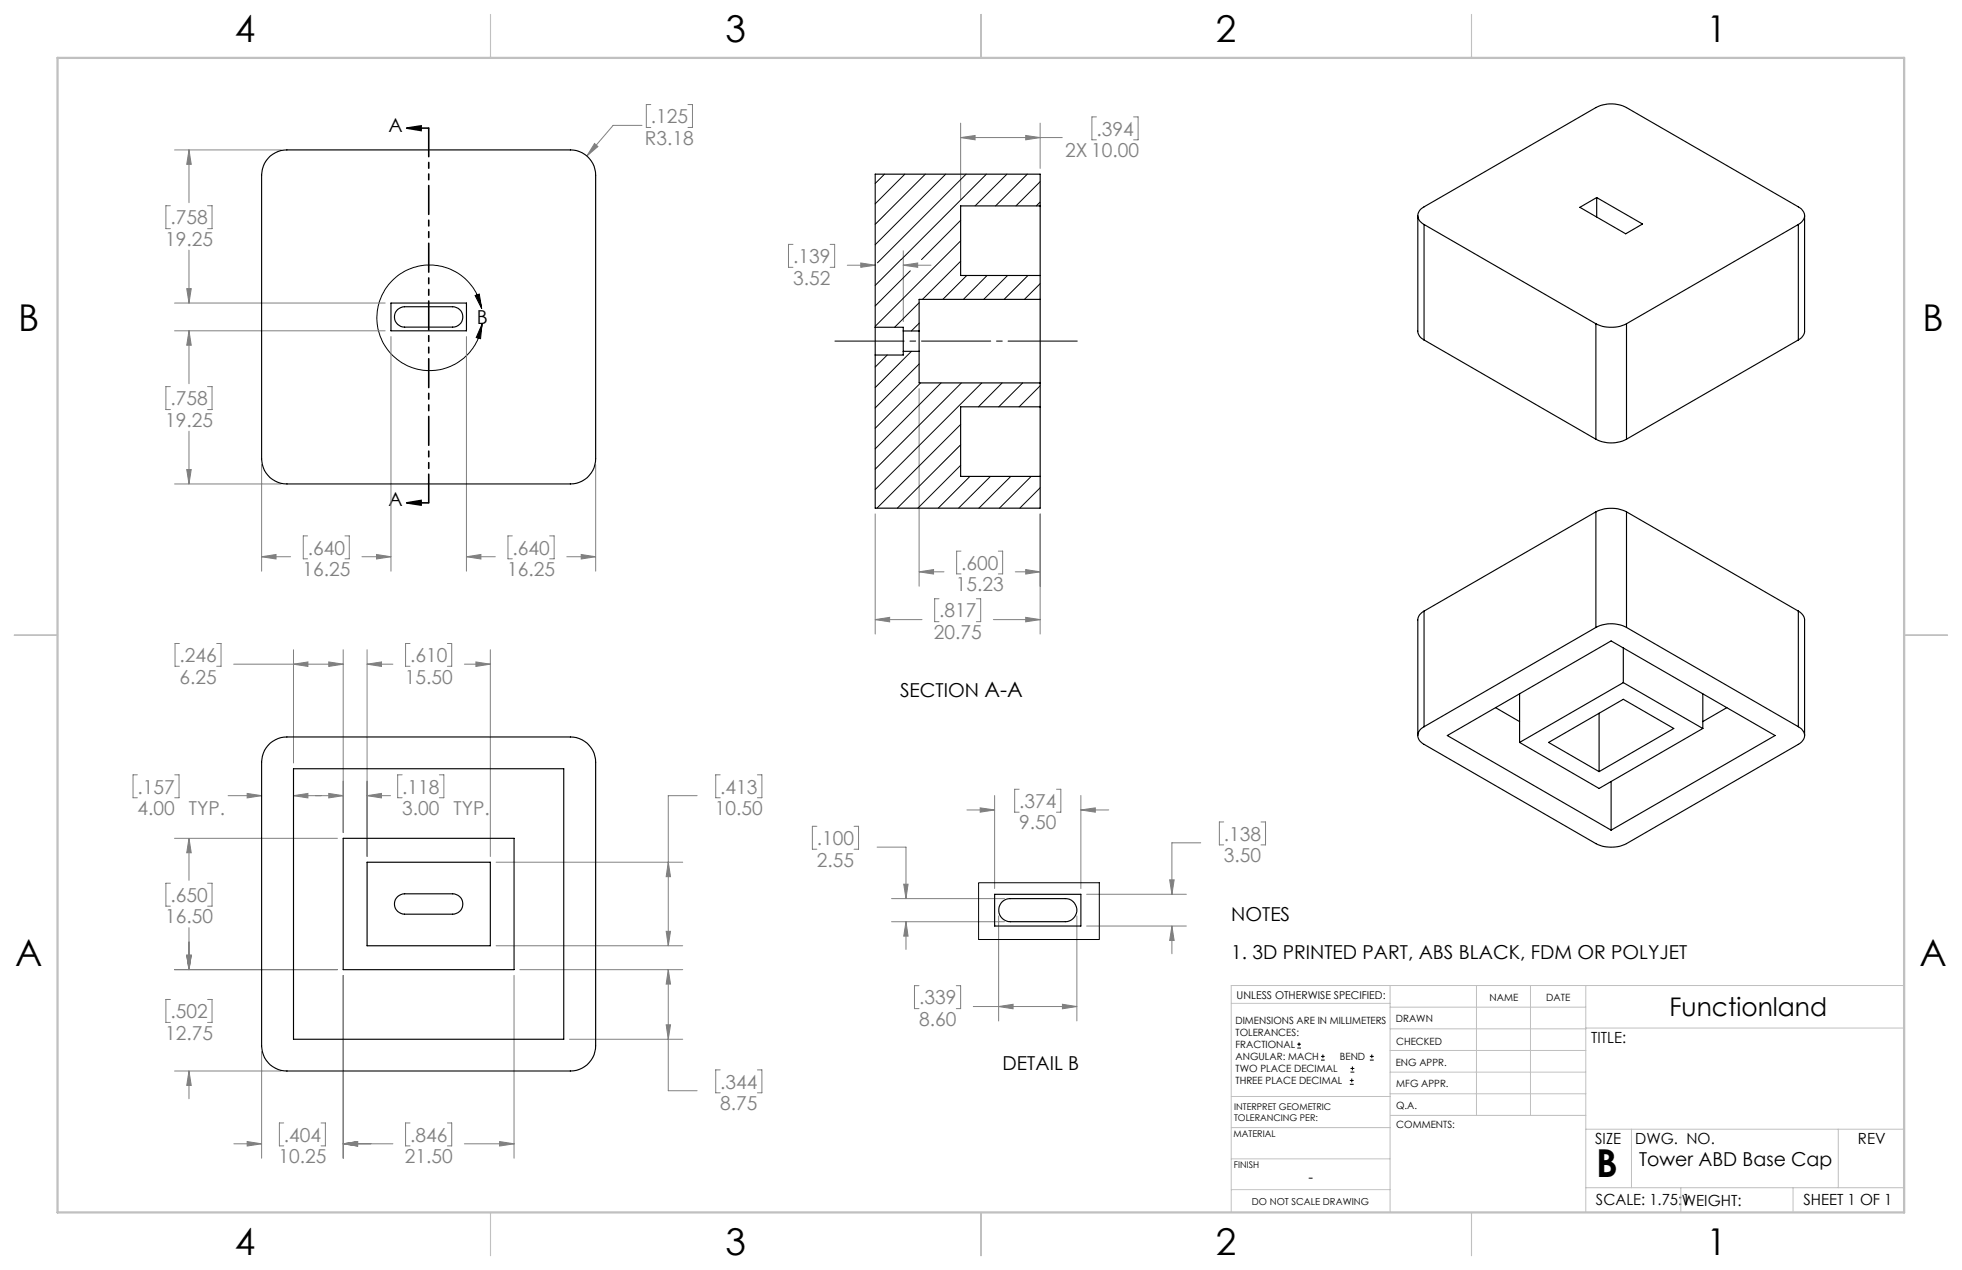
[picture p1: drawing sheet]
<svg xmlns="http://www.w3.org/2000/svg" width="432mm" height="279mm" viewBox="0 0 432 279" stroke-linecap="round" stroke-linejoin="round" font-family="sans-serif">
<g fill="none" stroke="#000" stroke-width=".22">
<path d="M104.6 65l.9-.3 .5 3.2zM106 67.9a11.6 11.6 0 0 0-17.9-7.7 11.6 11.6 0 0 0 .3 19.5 11.6 11.6 0 0 0 17.7-8.4M106.1 71.3l-.3 3.2-1-.2zM285.5 230.6h.8M285.5 229.7h.8M285.9 229.3v.9M290.7 233.2h.8M290.7 232.4h.8M291.1 232v.8M297.1 238.5h.8M297.1 237.7h.8M297.2 235.9h.9"/>
<path d="M297.2 235.1h.9M297.5 237.3v.8M297.6 234.6v.9M301.5 233.2h.8M301.5 232.4h.8M301.9 232v.8"/>
</g>
<path d="M89.5 28.2h4.8M89.5 28.2l3.2-.5v1zM89.5 110.6h4.8M89.5 110.6l3.2-.5v1z" fill="none" stroke="#000" stroke-width=".35"/>
<g fill="none" stroke="#808080" stroke-width=".22">
<path d="M38.4 33h23.5M41.6 33v11.6M41.6 33l.5 3.2h-1zM130.8 31.6l.8 .6-2.4 2.1zM141.3 27.6h-6.4l-5.7 6.7M143.2 23h-1v5h1M151.4 23h1v5h-1M211.4 27.1v16.9M211.4 30.3h22.4M211.4 30.3l3.2-.5v1zM225.7 29.8l3.2 .5-3.2 .5zM228.9 27.1v9.9"/>
<path d="M241.3 25.7h-1v5.1h1M249.5 25.7h1v5.1h-1M37.5 45.3h-1v5h1M41.6 55v11.7M45.7 45.3h1v5h-1M174.5 53.8h-1v5h1M182.7 53.8h1v5h-1M186.5 58.3h6.1M189.4 57.9l3.2 .4-3.2 .5zM198.8 58.3l3.2-.4v.9zM198.8 55.2v15.5M198.8 58.3h6.1"/>
<path d="M38.4 72.8h46.4M38.4 66.7h46.4M41.1 63.5h1l-.5 3.2zM41.6 72.8v11.6M41.6 72.8l.5 3.2h-1zM86 74v51.7M102.7 74v51.7M37.5 85.1h-1v5h1M41.6 94.9v11.6M45.7 85.1h1v5h-1M202.3 85.5v43.5M38.4 106.5h23.5"/>
<path d="M41.1 103.3h1l-.5 3.2zM57.6 102.2v23.5M67.7 117.9h-1v5h1M75.9 117.9h1v5h-1M112.7 117.9h-.9v5h.9M121 117.9h1v5h-1M131.1 102.2v23.5M192.6 113.1v26.4M228.9 113.1v26.4M57.6 122.5h6.4M57.6 122.5l3.1-.5v1zM79.7 122.5h6.3"/>
<path d="M82.9 122l3.1 .5-3.1 .5zM102.7 122.5h6.3M102.7 122.5l3.1-.5v1zM124.7 122.5h6.4M127.9 122l3.2 .5-3.2 .5zM192.6 136.3h10.3M192.6 136.3l3.2-.5v1zM202.3 125.8h5.5M202.3 125.8l3.2-.5v1zM206.7 131.7h-1v5.1h1M211.5 121.2h-1v5.1h1M214.9 131.7h.9v5.1h-.9"/>
<path d="M218.6 136.3h10.3M219.7 121.2h1v5.1h-1M223.4 125.8h5.5M225.7 135.8l3.2 .5-3.2 .5zM225.7 125.3l3.2 .5-3.2 .5zM39.5 141.6h-1v5h1M47.7 141.6h.9v5h-.9M51.4 146.1h24.1M64.6 142.9v25M64.6 146.1l3.2-.5v1zM72.4 145.6l3.1 .5-3.1 .5zM75.5 142.9v40.3"/>
<path d="M80.8 146.1h5.7M80.8 142.9v45.5M80.8 146.1l3.2-.5v1zM90.2 141.6h-.9v5h.9M98.5 141.6h.9v5h-.9M102.2 146.1h5.7M104.7 145.6l3.2 .5-3.2 .5zM107.9 142.9v45.5M30.2 170.5h-.9v5h.9M38.5 170.5h.9v5h-.9M50.2 175h7.4M54.4 174.6l3.2 .4-3.2 .5z"/>
<path d="M64.6 175h10.9M64.6 175l3.2-.4v.9zM72.4 174.6l3.1 .4-3.1 .5zM80.8 175h5.1M80.8 175l3.2-.4v.9zM88.5 170.5h-1v5h1M96.7 170.5h1v5h-1M153.4 175h-6.3v33.1M158.5 170.5h-1v5h1M166.7 170.5h1v5h-1M212.8 178.2h6.1M215.7 177.7l3.2 .5-3.2 .5z"/>
<path d="M218.9 175v20.5M224.3 173.6h-1v5.1h1M232.5 173.6h1v5.1h-1M237.9 175v20.5M237.9 178.2h6.1M237.9 178.2l3.2-.5v1zM37.5 194.3h-1v5.1h1M38.4 184.4h35.9M41.6 184.4v9.3M41.6 184.4l.5 3.2h-1zM45.7 194.3h1v5.1h-1M109.2 189.7h41"/>
<path d="M147.1 189.7l.5 3.2h-1zM179.8 181.8h-1v5h1M188 181.8h.9v5h-.9M193 186.4h6.4v11.3M196.2 197.7h24.9M198.9 194.5h.9l-.4 3.2zM239.1 196.7h22M257.4 193.6h1l-.5 3.1zM264.3 185.4h-6.4v11.3M269.3 180.8h-.9v5.1h.9M277.5 180.8h1v5.1h-1M37.5 219.9h-1v5h1"/>
<path d="M38.4 213.3h35.9M41.1 210.1h1l-.5 3.2zM41.6 204.1v9.2M45.7 219.9h1v5h-1M75.5 214.6v40.2M109.2 208.1h41M113.1 214.6v40.2M114.4 213.3h35.8M146.6 204.9h1l-.5 3.2zM147.1 213.3v26.7h6.3M147.1 213.3l.5 3.2h-1zM196.2 202.8h24.9"/>
<path d="M199.4 202.8v6.1M199.4 202.8l.4 3.2h-.9zM202.2 216.9h-.9v5h.9M210.5 216.9h.9v5h-.9M219.8 201.5v23.1M237 201.5v23.1M239.1 203.7h22M257.9 203.7v6.1M257.9 203.7l.5 3.2h-1zM38.4 235.6h23.5M41.6 235.6v6.1M41.6 235.6l.5 3.2h-1z"/>
<path d="M57.6 231.4v23.4M125.3 228.6h24.9M146.6 225.5h1l-.5 3.1zM158.5 235.4h-1v5h1M166.7 235.4h1v5h-1M214.2 221.4h22.8M219.8 221.4l3.2-.5v1zM233.8 220.9l3.2 .5-3.2 .5zM51.5 251.6h6.1M54.4 251.1l3.2 .5-3.2 .5zM62.4 247.1h-.9v5h.9M70.7 247.1h.9v5h-.9"/>
<path d="M75.5 251.6h11M75.5 251.6l3.2-.5v1zM90.2 247.1h-.9v5h.9M98.5 247.1h.9v5h-.9M102.2 251.6h10.9M110 251.1l3.1 .5-3.1 .5z"/>
</g>
<path d="M238 75h-55.2" fill="none" stroke="#000" stroke-width=".22" stroke-dasharray="15.2 1.3 1.3 1.3" stroke-dashoffset="-.9"/>
<path d="M94.4 28.2v82.4" fill="none" stroke="#000" stroke-width=".35" stroke-dasharray="6.3 1.3 1.3 1.3 1.3 1.3" stroke-dashoffset=".1"/>
<g fill="none" stroke="#c0c0c0" stroke-width=".22">
<path d="M305.9 216.8v49.9M324.9 216.8v28.6M336.8 216.8v28.6M349 216.8v49.9M419.1 216.8h-148.1v49.9M271 220.7h34.9M305.9 231.1h43.1M305.9 226.3h43.1M305.9 221.6h43.1M305.9 235.9h43.1M349 226.2h70.1M271 255h34.9"/>
<path d="M271 248.1h35M271 241.2h35M305.9 240.6h43.1M306 245.4h43M349 248.4h70.1M359.1 248.4v12.9M404.6 248.4v12.9M271 261.7h34.9M349 261.3h70.1M369.9 261.3v5.4M394.6 261.3v5.4"/>
</g>
<path d="M108 3.2v9.5M215.9 3.2v9.5M323.8 3.2v9.5M3.1 139.7h9.6M419.1 139.7h9.5M108 266.7v9.6M215.9 266.7v9.6M323.8 266.7v9.6" fill="none" stroke="#c0c0c0" stroke-width=".25"/>
<path d="M12.7 12.7h406.4v254h-406.4z" fill="none" stroke="#c0c0c0" stroke-width=".5"/>
<g fill="#000">
<path d="M89.5 28.2l3.2-.5v1zM89.5 110.6l3.2-.5v1z"/>
<path d="M104.6 65l.9-.3 .5 3.2zM106.1 71.3l-.3 3.2-1-.2z"/>
</g>
<path d="M130.8 31.6l-1.6 2.7 2.4-2.1zM57.6 122.5l3.1-.5v1zM82.9 122l3.1 .5-3.1 .5zM41.1 103.3h1l-.5 3.2zM41.6 72.8l.5 3.2h-1zM102.7 122.5l3.1-.5v1zM127.9 122l3.2 .5-3.2 .5zM41.6 33l.5 3.2h-1zM41.1 63.5h1l-.5 3.2zM192.6 136.3l3.2-.5v1zM225.7 135.8l3.2 .5-3.2 .5zM189.4 57.9l3.2 .4-3.2 .5zM198.8 58.3l3.2-.4v.9zM225.7 29.8l3.2 .5-3.2 .5zM211.4 30.3l3.2-.5v1zM202.3 125.8l3.2-.5v1zM225.7 125.3l3.2 .5-3.2 .5zM41.6 235.6l.5 3.2h-1zM41.1 210.1h1l-.5 3.2zM41.6 184.4l.5 3.2h-1zM41.1 210.1h1l-.5 3.2zM54.4 251.1l3.2 .5-3.2 .5zM75.5 251.6l3.2-.5v1zM75.5 251.6l3.2-.5v1zM110 251.1l3.1 .5-3.1 .5zM54.4 174.6l3.2 .4-3.2 .5zM64.6 175l3.2-.4v.9zM64.6 146.1l3.2-.5v1zM72.4 145.6l3.1 .5-3.1 .5zM146.6 225.5h1l-.5 3.1zM147.1 213.3l.5 3.2h-1zM72.4 174.6l3.1 .4-3.1 .5zM80.8 175l3.2-.4v.9zM146.6 204.9h1l-.5 3.2zM147.1 189.7l.5 3.2h-1zM104.7 145.6l3.2 .5-3.2 .5zM80.8 146.1l3.2-.5v1zM215.7 177.7l3.2 .5-3.2 .5zM237.9 178.2l3.2-.5v1zM257.4 193.6h1l-.5 3.1zM257.9 203.7l.5 3.2h-1zM219.8 221.4l3.2-.5v1zM233.8 220.9l3.2 .5-3.2 .5zM198.9 194.5h.9l-.4 3.2zM199.4 202.8l.4 3.2h-.9z" fill="#808080"/>
<g fill="none" stroke="#000" stroke-width=".25">
<path d="M59.4 34.4l.6-.4a5.4 5.4 0 0 1 3.1-1h62.4a5.5 5.5 0 0 1 5.6 5.5v62.4a5.6 5.6 0 0 1-5.6 5.6h-62.4a5.5 5.5 0 0 1-5.5-5.6v-62.4l.1-1.3a5.4 5.4 0 0 1 1.7-2.8zM192.6 38.3h36.3v73.5h-36.3zM228.9 45.3h-17.5v15.3h17.5M312 47.4v25.6l.4 1 1 .8M313.4 49.4a2.05 2.05 0 0 1-1.4-2 2.05 2.05 0 0 1 1.4-1.9l37.8-21.8a7.4 7.4 0 0 1 6.8 0l37.8 21.8a2.05 2.05 0 0 1 1.4 1.9 2.05 2.05 0 0 1-1.4 2M313.4 49.4l37.8 21.8M313.4 49.4v25.4M347.7 45.6l3.7-2.1 10.1 5.8-3.7 2.1zM351.4 43.5v4.2M395.8 49.4l-37.8 21.8M395.8 49.4v25.4M397.2 47.4v25.6l-.7 1.3-.7 .5"/>
<path d="M86 66.7h16.7v6.1h-16.7zM87.5 68.1l.7-.4 .8-.2h10.6a2.24 2.24 0 0 1 2.3 2.2 2.24 2.24 0 0 1-2.3 2.3h-10.6a2.23 2.23 0 0 1-2.1-1.5 2.23 2.23 0 0 1 .6-2.4zM192.6 72h6.2v.8M198.8 72.8v4.5M198.8 72.8h3.5M198.8 77.3v.8h-6.2M198.8 77.3h3.5M202.3 72.8v4.5M202.3 77.3v6.9h26.6M228.9 65.9h-26.6v6.9M313.4 74.8l37.8 21.8M351.2 71.2a7.6 7.6 0 0 0 6.8 0"/>
<path d="M351.2 71.2v25.4M358 71.2v25.4M395.8 74.8l-37.8 21.8M228.9 89.5h-17.5v15.3h17.5M351.2 96.6a7.4 7.4 0 0 0 6.8 0M351.2 112.6a7.6 7.6 0 0 1 6.8 0M351.2 112.6v25.4M351.2 112.6l-37.8 21.8M358 112.6v25.4M358 112.6l37.8 21.8M313.4 134.4l-1 .9-.4 .9v25.6M313.4 134.4v25.5"/>
<path d="M351.2 138a7.4 7.4 0 0 1 6.8 0M351.2 138l-37.8 21.9M358 138l37.8 21.9M395.8 134.4l.9 .9 .5 .9v25.6M395.8 134.4v25.5M313.4 159.9a2.05 2.05 0 0 0-1.4 1.9 2.05 2.05 0 0 0 1.4 2l37.8 21.8a7.6 7.6 0 0 0 6.8 0l37.8-21.8a2.05 2.05 0 0 0 1.4-2 2.05 2.05 0 0 0-1.4-1.9M329.1 155.7l5.3 3.1M334.4 152.6v10.7M351.9 156.9v12.9M357.3 142.5v7.7M357.3 150.2l-22.9 13.1M357.3 150.2l17.5 10.1"/>
<path d="M374.8 152.6v7.7M380 155.7l-5.2 3.1M59.4 163.5l.6-.4a5.4 5.4 0 0 1 3.1-1h62.4a5.5 5.5 0 0 1 5.6 5.6v62.4a5.6 5.6 0 0 1-5.6 5.5h-62.4a5.5 5.5 0 0 1-5.5-5.5v-62.4l.1-1.3a5.4 5.4 0 0 1 1.7-2.9zM64.6 169.1h59.5v59.5h-59.5zM318.5 161.8l36.1-20.8 36.1 20.8-36.1 20.8zM340.8 163.3l16.5-9.5 11.1 6.5-16.5 9.5zM354.6 171.9v10.7M374.8 160.3l-22.9 13.2-17.5-10.2M75.5 184.4h37.6v28.9h-37.6zM80.8 189.7h27.1v18.4h-27.1zM87.5 197.2l.7-.4 .8-.2h10.6a2.24 2.24 0 0 1 2.3 2.3 2.24 2.24 0 0 1-2.3 2.2h-10.6a2.23 2.23 0 0 1-2.1-1.4 2.23 2.23 0 0 1 .6-2.5zM218.9 196.7h19v7h-19z"/>
<path d="M220.6 198.3a2.4 2.4 0 0 1 1.8-.6h12.1a2.54 2.54 0 0 1 2.5 2.5 2.54 2.54 0 0 1-2.5 2.6h-12.1a2.56 2.56 0 0 1-2.4-1.7 2.56 2.56 0 0 1 .6-2.8z"/>
</g>
<g fill="none" stroke="#000" stroke-width=".22">
<path d="M194.7 38.3l-2.1 2.1M199.1 38.3l-6.5 6.5M203.7 38.3l-11.1 11.1M208.1 38.3l-15.5 15.5M212.6 38.3l-19.5 19.5M217.1 38.3l-18.8 18.8M221.6 38.3l-7 7M226.1 38.3l-7 7M228.9 40l-5.3 5.3M198.3 57.1l-5.7 5.7M200.3 59.6l-7.7 7.7M211.4 48.5l-8.6 8.6"/>
<path d="M211.4 53l-18.8 18.8M211.4 57.5l-8.4 8.4M228.9 44.4l-.8 .9M195.3 78.1l-2.7 2.7M200.6 77.3l-8 8M202.3 66.6l-5.4 5.4M202.3 71.1l-1.7 1.7M212.8 60.6l-5.3 5.3M217.2 60.6l-5.2 5.3M221.8 60.6l-5.3 5.3M226.2 60.6l-5.2 5.3M228.9 62.4l-3.4 3.5"/>
<path d="M202.3 80.1l-9.7 9.6M202.6 84.2l-10 10M207.1 84.2l-14.5 14.5M211.4 93.4l-18.4 18.4M211.4 97.9l-13.9 13.9M211.6 84.2l-19 19M216.1 84.2l-23.5 23.5M220.6 84.2l-5.3 5.3M225.1 84.2l-5.3 5.3M228.9 84.9l-4.6 4.6M228.9 89.4l-.1 .1M211.4 102.4l-9.4 9.4"/>
<path d="M213.5 104.8l-7 7M218 104.8l-7 7M222.5 104.8l-7.1 7M226.9 104.8l-6.9 7M228.9 107.3l-4.5 4.5M215.4 194.2h26.5v12.5h-26.5z"/>
</g>
<text font-size="8.5" x="351.3" y="259">B</text>
<g font-size="8.1">
<text x="51.7" y="9.3">4</text>
<text x="159.7" y="9.3">3</text>
<text x="267.6" y="9.3">2</text>
<text x="375.6" y="9.3">1</text>
<text x="4" y="72.8">B</text>
<text x="423.1" y="72.8">B</text>
<text x="3.3" y="212.5">A</text>
<text x="422.4" y="212.5">A</text>
<text x="51.7" y="276">4</text>
<text x="159.7" y="276">3</text>
<text x="267.6" y="276">2</text>
<text x="375.6" y="276">1</text>
</g>
<text font-size="5.6" x="367.4" y="223.4">Functionland</text>
<g font-size="4.2">
<text x="85.5" y="29">A</text>
<text x="104.9" y="71.2">B</text>
<text x="85.5" y="111.4">A</text>
<text x="198.1" y="153.3">SECTION A-A</text>
<text x="271" y="202.6">NOTES</text>
<text x="271" y="211">1. 3D PRINTED PART, ABS BLACK, FDM OR POLYJET</text>
<text x="220.7" y="235.4">DETAIL B</text>
<text x="360.7" y="256.5">Tower ABD Base Cap</text>
</g>
<g font-size="4.2" fill="#808080">
<text x="143.2" y="27.1">.125</text>
<text x="241.3" y="29.8">.394</text>
<text x="141.9" y="31.9">R3.18</text>
<text x="234.4" y="34.5">2X 10.00</text>
<text x="37.5" y="49.4">.758</text>
<text x="36.3" y="54.1">19.25</text>
<text x="174.5" y="57.9">.139</text>
<text x="174.5" y="62.6">3.52</text>
<text x="37.5" y="89.2">.758</text>
<text x="36.3" y="93.9">19.25</text>
<text x="67.7" y="122">.640</text>
<text x="112.8" y="122">.640</text>
<text x="211.5" y="125.3">.600</text>
<text x="66.5" y="126.8">16.25</text>
<text x="111.6" y="126.8">16.25</text>
<text x="210.3" y="130.1">15.23</text>
<text x="206.7" y="135.8">.817</text>
<text x="205.5" y="140.6">20.75</text>
<text x="39.5" y="145.7">.246</text>
<text x="90.3" y="145.7">.610</text>
<text x="39.5" y="150.4">6.25</text>
<text x="89.1" y="150.4">15.50</text>
<text x="30.3" y="174.6">.157</text>
<text x="30.3" y="179.3">4.00</text>
<text x="41.6" y="179.3">TYP.</text>
<text x="88.5" y="174.6">.118</text>
<text x="88.5" y="179.3">3.00</text>
<text x="99.8" y="179.3">TYP.</text>
<text x="157.3" y="179.3">10.50</text>
<text x="158.5" y="174.6">.413</text>
<text x="224.3" y="177.7">.374</text>
<text x="179.8" y="185.9">.100</text>
<text x="224.3" y="182.5">9.50</text>
<text x="269.3" y="184.9">.138</text>
<text x="179.8" y="190.6">2.55</text>
<text x="269.3" y="189.7">3.50</text>
<text x="36.3" y="203.2">16.50</text>
<text x="37.5" y="198.4">.650</text>
<text x="202.3" y="221">.339</text>
<text x="37.5" y="224">.502</text>
<text x="202.3" y="225.7">8.60</text>
<text x="36.3" y="228.8">12.75</text>
<text x="158.5" y="239.5">.344</text>
<text x="158.5" y="244.2">8.75</text>
<text x="62.5" y="251.2">.404</text>
<text x="90.3" y="251.2">.846</text>
<text x="61.3" y="255.9">10.25</text>
<text x="89.1" y="255.9">21.50</text>
</g>
<g font-size="3.4">
<text x="350.2" y="229.5">TITLE:</text>
<text x="351.1" y="251.6">SIZE</text>
<text x="359.9" y="251.6">DWG. NO.</text>
<text x="408.9" y="251.7">REV</text>
<text x="351.2" y="265.2">SCALE: 1.75:1</text>
<text x="370.1" y="265.3">WEIGHT:</text>
<text x="396.9" y="265.2">SHEET 1 OF 1</text>
</g>
<text font-size="3.2" x="287.9" y="260.1">-</text>
<text font-size="2.4" x="272.2" y="219.7">UNLESS OTHERWISE SPECIFIED:</text>
<g font-size="2.2">
<text x="327.8" y="220.1">NAME</text>
<text x="340.3" y="220.2">DATE</text>
<text x="271.9" y="225.3">DIMENSIONS ARE IN MILLIMETERS</text>
<text x="271.9" y="227.9">TOLERANCES:</text>
<text x="307.2" y="224.9">DRAWN</text>
<text x="271.9" y="230.6">FRACTIONAL</text>
<text x="271.9" y="233.2">ANGULAR: MACH</text>
<text x="294.9" y="233.2">BEND</text>
<text x="307.3" y="229.8">CHECKED</text>
<text x="271.9" y="235.9">TWO PLACE DECIMAL</text>
<text x="271.9" y="238.5">THREE PLACE DECIMAL</text>
<text x="307.2" y="234.5">ENG APPR.</text>
<text x="307.3" y="239.2">MFG APPR.</text>
<text x="307.3" y="243.9">Q.A.</text>
<text x="307.3" y="248.1">COMMENTS:</text>
</g>
<text font-size="2.1" x="275.5" y="265.1">DO NOT SCALE DRAWING</text>
<g font-size="2">
<text x="271.6" y="244.1">INTERPRET GEOMETRIC</text>
<text x="271.5" y="250.2">MATERIAL</text>
<text x="271.6" y="246.6">TOLERANCING PER:</text>
<text x="271.5" y="257">FINISH</text>
</g>
</svg>
